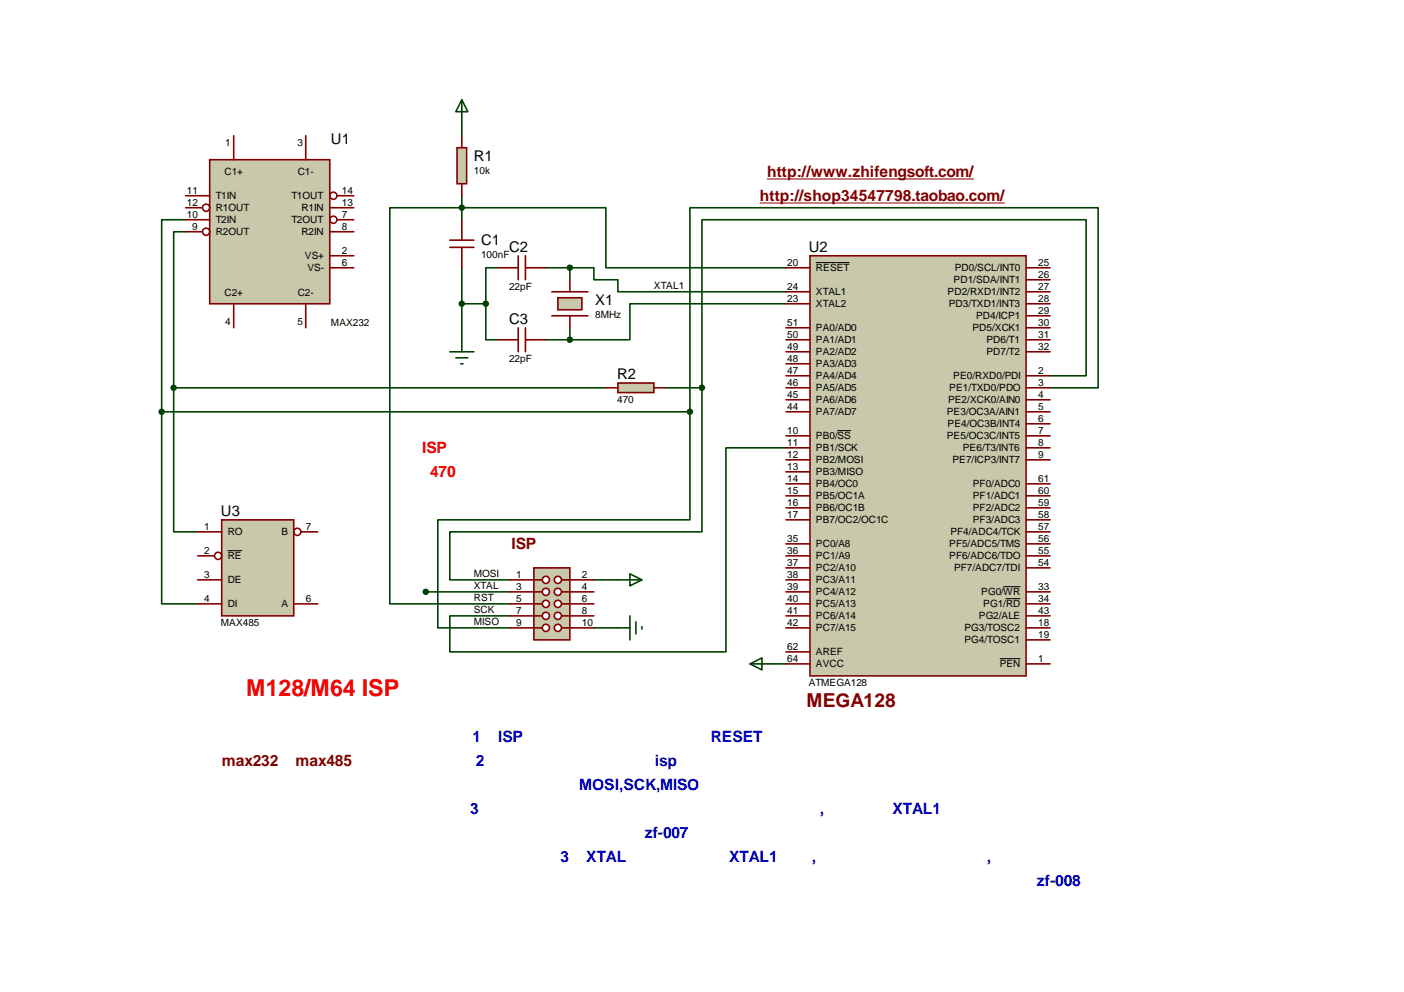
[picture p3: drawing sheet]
<svg xmlns="http://www.w3.org/2000/svg" width="297mm" height="210mm" viewBox="0 0 297 210" stroke-linecap="round" stroke-linejoin="round" font-family="sans-serif">
<g fill="none" stroke="#004000" stroke-width=".34">
<path d="M97.7 26.2v2.5M39.3 49h-2.6v33.1M39.3 46.5h-5.1v40.6M97.7 41.4v5.1M97.7 56.7v15.2M105.3 56.7h-2.5v7.6M115.5 56.7h5.1M120.6 56.7h5v2.5h5.1v2.5h35.6M120.6 56.7v2.5M166.3 56.7h-38.1v-12.7h-45.7v83.8h25.4M97.7 64.3h5.1M102.8 64.3v7.6h2.5"/>
<path d="M115.5 71.9h5.1M120.6 69.4v2.5M166.3 64.3h-33v7.6h-12.7M222.2 79.5h7.6v-33h-81.3v35.6M34.2 87.1v40.7h7.6M34.2 87.1h111.8M36.7 82.1v30.4h5.1M36.7 82.1h91.5M140.9 82.1h7.6M146 87.1v22.9h-53.4v22.9h15.3M148.5 82.1v30.4h-53.3v10.2h12.7M166.3 94.8h-12.7v43.1h-58.4v-7.6h12.7"/>
<path d="M222.2 82.1h10.1v-38.1h-86.3v43.1M90.1 125.2h17.8M125.6 122.7h5.1M125.6 132.9h5.1M163.7 140.5h2.6"/>
</g>
<path d="M95.2 50.8h5M95.2 52.3h5M97.7 46.5v4.3M97.7 52.3v4.4" fill="none" stroke="#800000" stroke-width=".34"/>
<path d="M96.7 31.3h2v7.6h-2z" fill="#c8c8aa" stroke="#800000" stroke-width=".34"/>
<path d="M97.7 28.7v2.6M97.7 38.9v2.5M116.8 61.7h7.6M116.8 66.8h7.6" fill="none" stroke="#800000" stroke-width=".34"/>
<path d="M118 63h5.1v2.5h-5.1z" fill="#c8c8aa" stroke="#800000" stroke-width=".34"/>
<path d="M105.3 56.7h4.3M109.6 54.1v5.1M111.2 54.1v5.1M111.2 56.7h4.3M120.6 59.2v2.5M105.3 71.9h4.3M109.6 69.4v5M111.2 69.4v5M111.2 71.9h4.3M120.6 66.8v2.6" fill="none" stroke="#800000" stroke-width=".34"/>
<path d="M97.7 21.1l1.3 2.5h-2.6zM97.7 21.1v5.1M95.2 74.4h5M96.4 75.7h2.6M97.5 77h.5M97.7 71.9v2.5" fill="none" stroke="#004000" stroke-width=".34"/>
<g fill="#004000" stroke="#004000" stroke-width=".34">
<circle cx="120.6" cy="71.9" r=".52"/>
<circle cx="120.6" cy="56.6" r=".52"/>
<circle cx="102.8" cy="64.3" r=".52"/>
<circle cx="97.7" cy="43.9" r=".52"/>
<circle cx="97.7" cy="64.3" r=".52"/>
</g>
<path d="M112.9 120.2h7.7v15.2h-7.7z" fill="#c8c8aa" stroke="#800000" stroke-width=".34"/>
<path d="M112.9 122.7h1.8" fill="none" stroke="#800000" stroke-width=".34"/>
<circle cx="115.5" cy="122.7" r=".75" fill="#fff" stroke="#800000" stroke-width=".34"/>
<path d="M112.9 125.2h1.8" fill="none" stroke="#800000" stroke-width=".34"/>
<circle cx="115.5" cy="125.2" r=".75" fill="#fff" stroke="#800000" stroke-width=".34"/>
<path d="M112.9 127.8h1.8" fill="none" stroke="#800000" stroke-width=".34"/>
<circle cx="115.5" cy="127.8" r=".75" fill="#fff" stroke="#800000" stroke-width=".34"/>
<path d="M112.9 130.3h1.8" fill="none" stroke="#800000" stroke-width=".34"/>
<circle cx="115.5" cy="130.3" r=".75" fill="#fff" stroke="#800000" stroke-width=".34"/>
<path d="M118.8 122.7h1.8" fill="none" stroke="#800000" stroke-width=".34"/>
<circle cx="118" cy="122.7" r=".75" fill="#fff" stroke="#800000" stroke-width=".34"/>
<path d="M118.8 125.2h1.8" fill="none" stroke="#800000" stroke-width=".34"/>
<circle cx="118" cy="125.2" r=".75" fill="#fff" stroke="#800000" stroke-width=".34"/>
<path d="M118.8 127.8h1.8" fill="none" stroke="#800000" stroke-width=".34"/>
<circle cx="118" cy="127.8" r=".75" fill="#fff" stroke="#800000" stroke-width=".34"/>
<path d="M118.8 130.3h1.8" fill="none" stroke="#800000" stroke-width=".34"/>
<circle cx="118" cy="130.3" r=".75" fill="#fff" stroke="#800000" stroke-width=".34"/>
<path d="M112.9 132.9h1.8" fill="none" stroke="#800000" stroke-width=".34"/>
<circle cx="115.5" cy="132.8" r=".75" fill="#fff" stroke="#800000" stroke-width=".34"/>
<path d="M118.8 132.9h1.8" fill="none" stroke="#800000" stroke-width=".34"/>
<circle cx="118" cy="132.8" r=".75" fill="#fff" stroke="#800000" stroke-width=".34"/>
<path d="M107.9 122.7h5M107.9 125.2h5M107.9 132.9h5M107.9 130.3h5M107.9 127.8h5M120.6 122.7h5M120.6 125.2h5M120.6 132.9h5M120.6 130.3h5M120.6 127.8h5" fill="none" stroke="#800000" stroke-width=".34"/>
<path d="M130.7 122.7h5.1M130.7 132.9h2.6M133.3 121.4l2.5 1.3-2.5 1.3zM133.3 130.3v5.1M134.5 131.6v2.5M135.8 132.6v.5M158.7 140.5l2.5-1.3v2.5zM158.7 140.5h5" fill="none" stroke="#004000" stroke-width=".34"/>
<circle cx="90.1" cy="125.2" r=".52" fill="#004000" stroke="#004000" stroke-width=".34"/>
<path d="M162.3 37.9h43.7M160.8 43h51.7" fill="none" stroke="#800000" stroke-width=".21"/>
<path d="M171.4 54.1h45.7v88.9h-45.7z" fill="#c8c8aa" stroke="#800000" stroke-width=".34"/>
<g fill="none" stroke="#800000" stroke-width=".34">
<path d="M166.3 56.7h5.1M217.1 56.7h5.1M217.1 59.2h5.1M166.3 79.5h5.1M166.3 64.3h5.1M166.3 61.7h5.1M166.3 69.4h5.1M166.3 71.9h5.1M166.3 74.4h5.1M166.3 77h5.1M217.1 79.5h5.1M217.1 64.3h5.1"/>
<path d="M217.1 61.7h5.1M217.1 66.8h5.1M217.1 69.4h5.1M217.1 71.9h5.1M217.1 74.4h5.1M166.3 82.1h5.1M166.3 84.6h5.1M166.3 87.1h5.1M166.3 92.2h5.1M166.3 94.8h5.1M166.3 97.3h5.1M166.3 99.8h5.1"/>
<path d="M217.1 82.1h5.1M217.1 84.6h5.1M217.1 87.1h5.1M217.1 89.7h5.1M217.1 92.2h5.1M217.1 94.8h5.1M217.1 97.3h5.1M166.3 102.4h5.1M166.3 104.9h5.1M166.3 107.5h5.1M166.3 110h5.1M166.3 115.1h5.1"/>
<path d="M166.3 117.6h5.1M217.1 102.4h5.1M217.1 104.9h5.1M217.1 107.5h5.1M217.1 110h5.1M217.1 115.1h5.1M217.1 117.6h5.1M217.1 112.5h5.1M166.3 132.9h5.1M166.3 125.2h5.1M166.3 127.8h5.1M166.3 120.2h5.1"/>
<path d="M166.3 122.7h5.1M166.3 130.3h5.1M166.3 137.9h5.1M217.1 132.9h5.1M217.1 135.4h5.1M217.1 125.2h5.1M217.1 127.8h5.1M217.1 120.2h5.1M217.1 130.3h5.1M166.3 140.5h5.1M217.1 140.5h5.1"/>
</g>
<path d="M172.6 55.6h7.1M177.2 91.1h2.8M211.6 139.4h4.2M212.3 124.1h3.5M212.9 126.7h2.9" fill="none" stroke="#000" stroke-width=".21"/>
<path d="M44.4 33.8h25.4v30.5h-25.4z" fill="#c8c8aa" stroke="#800000" stroke-width=".34"/>
<g fill="none" stroke="#800000" stroke-width=".34">
<path d="M49.4 28.7v5.1M64.7 28.7v5.1M39.3 41.4h5.1M39.3 44h3.5M39.3 46.5h5.1M39.3 49h3.5M69.8 44h5M69.8 49h5M69.8 54.1h5M69.8 56.7h5M71.3 41.4h3.5M71.3 46.5h3.5"/>
<path d="M49.4 64.3v5.1M64.7 64.3v5.1"/>
<circle cx="43.6" cy="49" r=".75"/>
<circle cx="43.6" cy="43.9" r=".75"/>
<circle cx="70.5" cy="41.4" r=".75"/>
<circle cx="70.5" cy="46.5" r=".75"/>
</g>
<path d="M46.9 110h15.2v20.3h-15.2z" fill="#c8c8aa" stroke="#800000" stroke-width=".34"/>
<g fill="none" stroke="#800000" stroke-width=".34">
<path d="M41.8 112.5h5.1M41.8 117.6h3.6M63.7 112.5h3.5M41.8 122.7h5.1M41.8 127.8h5.1M62.1 127.8h5.1"/>
<circle cx="46.2" cy="117.6" r=".75"/>
<circle cx="62.9" cy="112.5" r=".75"/>
</g>
<path d="M48.2 116.5h2.9" fill="none" stroke="#000" stroke-width=".21"/>
<path d="M130.7 81h7.6v2.1h-7.6z" fill="#c8c8aa" stroke="#800000" stroke-width=".34"/>
<path d="M128.2 82.1h2.5M138.3 82.1h2.6" fill="none" stroke="#800000" stroke-width=".34"/>
<g fill="#004000" stroke="#004000" stroke-width=".34">
<circle cx="148.5" cy="82" r=".52"/>
<circle cx="146" cy="87.1" r=".52"/>
<circle cx="36.7" cy="82" r=".52"/>
<circle cx="34.2" cy="87.1" r=".52"/>
</g>
<text font-size="4.9" fill="#f00" x="52.1" y="147.2">M128/M64 ISP</text>
<text font-size="4.1" fill="#800000" x="170.6" y="149.5">MEGA128</text>
<g font-size="3.3" fill="#800000">
<text x="162.3" y="37.5">http://www.zhifengsoft.com/</text>
<text x="160.8" y="42.6">http://shop34547798.taobao.com/</text>
<text x="108.2" y="116.3">ISP</text>
<text x="46.9" y="162">max232</text>
<text x="62.5" y="162">max485</text>
</g>
<g font-size="3.3" fill="#f00">
<text x="89.3" y="95.9">ISP</text>
<text x="91" y="101">470</text>
</g>
<g font-size="3.3" fill="#0000bf">
<text x="100" y="156.9">1</text>
<text x="100.7" y="162">2</text>
<text x="105.4" y="156.9">ISP</text>
<text x="138.5" y="162">isp</text>
<text x="150.4" y="156.9">RESET</text>
<text x="122.5" y="167.1">MOSI,SCK,MISO</text>
<text x="99.5" y="172.1">3</text>
<text x="173.5" y="172.1">,</text>
<text x="188.8" y="172.1">XTAL1</text>
<text x="136.4" y="177.2">zf-007</text>
<text x="118.6" y="182.3">3</text>
<text x="124" y="182.3">XTAL</text>
<text x="154.3" y="182.3">XTAL1</text>
<text x="171.8" y="182.3">,</text>
<text x="208.8" y="182.3">,</text>
<text x="219.4" y="187.4">zf-008</text>
</g>
<g font-size="3.1">
<text x="70" y="30.5">U1</text>
<text x="100.2" y="34">R1</text>
<text x="101.8" y="51.7">C1</text>
<text x="107.7" y="53.4">C2</text>
<text x="171.1" y="53.4">U2</text>
<text x="125.9" y="64.4">X1</text>
<text x="107.7" y="68.6">C3</text>
<text x="130.6" y="80.3">R2</text>
<text x="46.7" y="109.1">U3</text>
</g>
<g font-size="2.1">
<text x="47.7" y="30.8">1</text>
<text x="62.9" y="30.8">3</text>
<text x="39.5" y="41">11</text>
<text x="47.5" y="37">C1+</text>
<text x="63" y="37">C1-</text>
<text x="72.3" y="41">14</text>
<text x="100.2" y="36.8">10k</text>
<text x="39.5" y="43.5">12</text>
<text x="39.5" y="46.1">10</text>
<text x="45.6" y="42.2">T1IN</text>
<text x="45.6" y="44.7">R1OUT</text>
<text x="45.6" y="47.3">T2IN</text>
<text x="61.6" y="42.2">T1OUT</text>
<text x="61.6" y="47.3">T2OUT</text>
<text x="63.8" y="44.7">R1IN</text>
<text x="72.3" y="43.5">13</text>
<text x="72.3" y="46.1">7</text>
<text x="40.6" y="48.6">9</text>
<text x="45.6" y="49.8">R2OUT</text>
<text x="63.8" y="49.8">R2IN</text>
<text x="72.3" y="48.6">8</text>
<text x="72.3" y="53.7">2</text>
<text x="64.5" y="54.9">VS+</text>
<text x="65" y="57.4">VS-</text>
<text x="72.3" y="56.2">6</text>
<text x="101.8" y="54.6">100nF</text>
<text x="166.5" y="56.2">20</text>
<text x="172.6" y="57.4">RESET</text>
<text x="201.8" y="60">PD1/SDA/INT1</text>
<text x="202" y="57.4">PD0/SCL/INT0</text>
<text x="219.6" y="56.2">25</text>
<text x="219.6" y="58.8">26</text>
<text x="47.5" y="62.6">C2+</text>
<text x="63" y="62.6">C2-</text>
<text x="107.7" y="61.4">22pF</text>
<text x="138.3" y="61.1">XTAL1</text>
<text x="166.5" y="63.9">23</text>
<text x="166.5" y="61.3">24</text>
<text x="172.6" y="65">XTAL2</text>
<text x="172.6" y="62.5">XTAL1</text>
<text x="200.5" y="62.5">PD2/RXD1/INT2</text>
<text x="200.7" y="65">PD3/TXD1/INT3</text>
<text x="219.6" y="61.3">27</text>
<text x="219.6" y="63.9">28</text>
<text x="47.7" y="68.8">4</text>
<text x="62.9" y="68.8">5</text>
<text x="70" y="69">MAX232</text>
<text x="125.9" y="67.3">8MHz</text>
<text x="166.5" y="71.5">50</text>
<text x="166.5" y="68.9">51</text>
<text x="172.6" y="70.1">PA0/AD0</text>
<text x="205.7" y="70.1">PD5/XCK1</text>
<text x="206.5" y="67.6">PD4/ICP1</text>
<text x="219.6" y="66.4">29</text>
<text x="219.6" y="68.9">30</text>
<text x="219.6" y="71.5">31</text>
<text x="107.7" y="76.6">22pF</text>
<text x="166.5" y="76.6">48</text>
<text x="166.5" y="74">49</text>
<text x="172.6" y="77.7">PA3/AD3</text>
<text x="172.6" y="75.2">PA2/AD2</text>
<text x="172.6" y="72.7">PA1/AD1</text>
<text x="208.7" y="72.7">PD6/T1</text>
<text x="208.7" y="75.2">PD7/T2</text>
<text x="219.6" y="74">32</text>
<text x="166.5" y="81.6">46</text>
<text x="166.5" y="79.1">47</text>
<text x="172.6" y="82.8">PA5/AD5</text>
<text x="172.6" y="80.3">PA4/AD4</text>
<text x="200.8" y="82.8">PE1/TXD0/PDO</text>
<text x="201.7" y="80.3">PE0/RXD0/PDI</text>
<text x="219.6" y="79.1">2</text>
<text x="219.6" y="81.6">3</text>
<text x="130.6" y="85.3">470</text>
<text x="166.5" y="86.7">44</text>
<text x="166.5" y="84.2">45</text>
<text x="172.6" y="87.9">PA7/AD7</text>
<text x="172.6" y="85.4">PA6/AD6</text>
<text x="200.3" y="87.9">PE3/OC3A/AIN1</text>
<text x="200.6" y="85.4">PE2/XCK0/AIN0</text>
<text x="219.6" y="84.2">4</text>
<text x="219.6" y="89.3">6</text>
<text x="219.6" y="86.7">5</text>
<text x="166.5" y="91.8">10</text>
<text x="166.5" y="94.3">11</text>
<text x="172.6" y="93">PB0/SS</text>
<text x="172.6" y="95.5">PB1/SCK</text>
<text x="200.3" y="93">PE5/OC3C/INT5</text>
<text x="200.5" y="90.4">PE4/OC3B/INT4</text>
<text x="203.7" y="95.5">PE6/T3/INT6</text>
<text x="219.6" y="94.3">8</text>
<text x="219.6" y="91.8">7</text>
<text x="166.5" y="96.9">12</text>
<text x="166.5" y="99.4">13</text>
<text x="166.5" y="102">14</text>
<text x="172.6" y="98.1">PB2/MOSI</text>
<text x="172.6" y="100.6">PB3/MISO</text>
<text x="201.5" y="98.1">PE7/ICP3/INT7</text>
<text x="219.6" y="96.9">9</text>
<text x="219.6" y="102">61</text>
<text x="166.5" y="104.5">15</text>
<text x="166.5" y="107">16</text>
<text x="172.6" y="103.1">PB4/OC0</text>
<text x="172.6" y="105.7">PB5/OC1A</text>
<text x="205.8" y="105.7">PF1/ADC1</text>
<text x="205.8" y="103.1">PF0/ADC0</text>
<text x="219.6" y="107">59</text>
<text x="219.6" y="104.5">60</text>
<text x="43.2" y="112.1">1</text>
<text x="48.2" y="113.3">RO</text>
<text x="59.5" y="113.3">B</text>
<text x="64.7" y="112.1">7</text>
<text x="166.5" y="109.6">17</text>
<text x="172.6" y="108.2">PB6/OC1B</text>
<text x="172.6" y="110.8">PB7/OC2/OC1C</text>
<text x="201.1" y="113.3">PF4/ADC4/TCK</text>
<text x="205.8" y="110.8">PF3/ADC3</text>
<text x="205.8" y="108.2">PF2/ADC2</text>
<text x="219.6" y="112.1">57</text>
<text x="219.6" y="109.6">58</text>
<text x="43.2" y="117.2">2</text>
<text x="48.2" y="118.4">RE</text>
<text x="166.5" y="114.7">35</text>
<text x="166.5" y="117.2">36</text>
<text x="166.5" y="119.7">37</text>
<text x="172.6" y="115.8">PC0/A8</text>
<text x="172.6" y="118.4">PC1/A9</text>
<text x="200.8" y="118.4">PF6/ADC6/TDO</text>
<text x="200.8" y="115.8">PF5/ADC5/TMS</text>
<text x="219.6" y="119.7">54</text>
<text x="219.6" y="117.2">55</text>
<text x="219.6" y="114.7">56</text>
<text x="43.2" y="122.3">3</text>
<text x="48.2" y="123.5">DE</text>
<text x="100.2" y="124.6">XTAL</text>
<text x="100.2" y="122">MOSI</text>
<text x="109.2" y="122.3">1</text>
<text x="109.2" y="124.8">3</text>
<text x="123.1" y="122.3">2</text>
<text x="123.1" y="124.8">4</text>
<text x="166.5" y="122.3">38</text>
<text x="166.5" y="124.8">39</text>
<text x="172.6" y="120.9">PC2/A10</text>
<text x="172.6" y="123.5">PC3/A11</text>
<text x="172.6" y="126">PC4/A12</text>
<text x="201.8" y="120.9">PF7/ADC7/TDI</text>
<text x="207.6" y="126">PG0/WR</text>
<text x="219.6" y="124.8">33</text>
<text x="43.2" y="127.4">4</text>
<text x="48.2" y="128.5">DI</text>
<text x="59.5" y="128.5">A</text>
<text x="64.7" y="127.4">6</text>
<text x="100.2" y="127.1">RST</text>
<text x="100.2" y="129.6">SCK</text>
<text x="109.2" y="129.9">7</text>
<text x="109.2" y="127.4">5</text>
<text x="123.1" y="129.9">8</text>
<text x="123.1" y="127.4">6</text>
<text x="166.5" y="127.4">40</text>
<text x="166.5" y="129.9">41</text>
<text x="172.6" y="128.5">PC5/A13</text>
<text x="172.6" y="131.1">PC6/A14</text>
<text x="207.1" y="131.1">PG2/ALE</text>
<text x="208" y="128.5">PG1/RD</text>
<text x="219.6" y="127.4">34</text>
<text x="219.6" y="129.9">43</text>
<text x="46.7" y="132.4">MAX485</text>
<text x="100.2" y="132.2">MISO</text>
<text x="109.2" y="132.4">9</text>
<text x="123.1" y="132.4">10</text>
<text x="166.5" y="132.4">42</text>
<text x="166.5" y="137.5">62</text>
<text x="172.6" y="133.6">PC7/A15</text>
<text x="204" y="133.6">PG3/TOSC2</text>
<text x="204" y="136.2">PG4/TOSC1</text>
<text x="219.6" y="132.4">18</text>
<text x="219.6" y="135">19</text>
<text x="166.5" y="140.1">64</text>
<text x="172.6" y="138.7">AREF</text>
<text x="172.6" y="141.2">AVCC</text>
<text x="211.5" y="141.2">PEN</text>
<text x="219.6" y="140.1">1</text>
<text x="171.1" y="145.1">ATMEGA128</text>
</g>
</svg>
